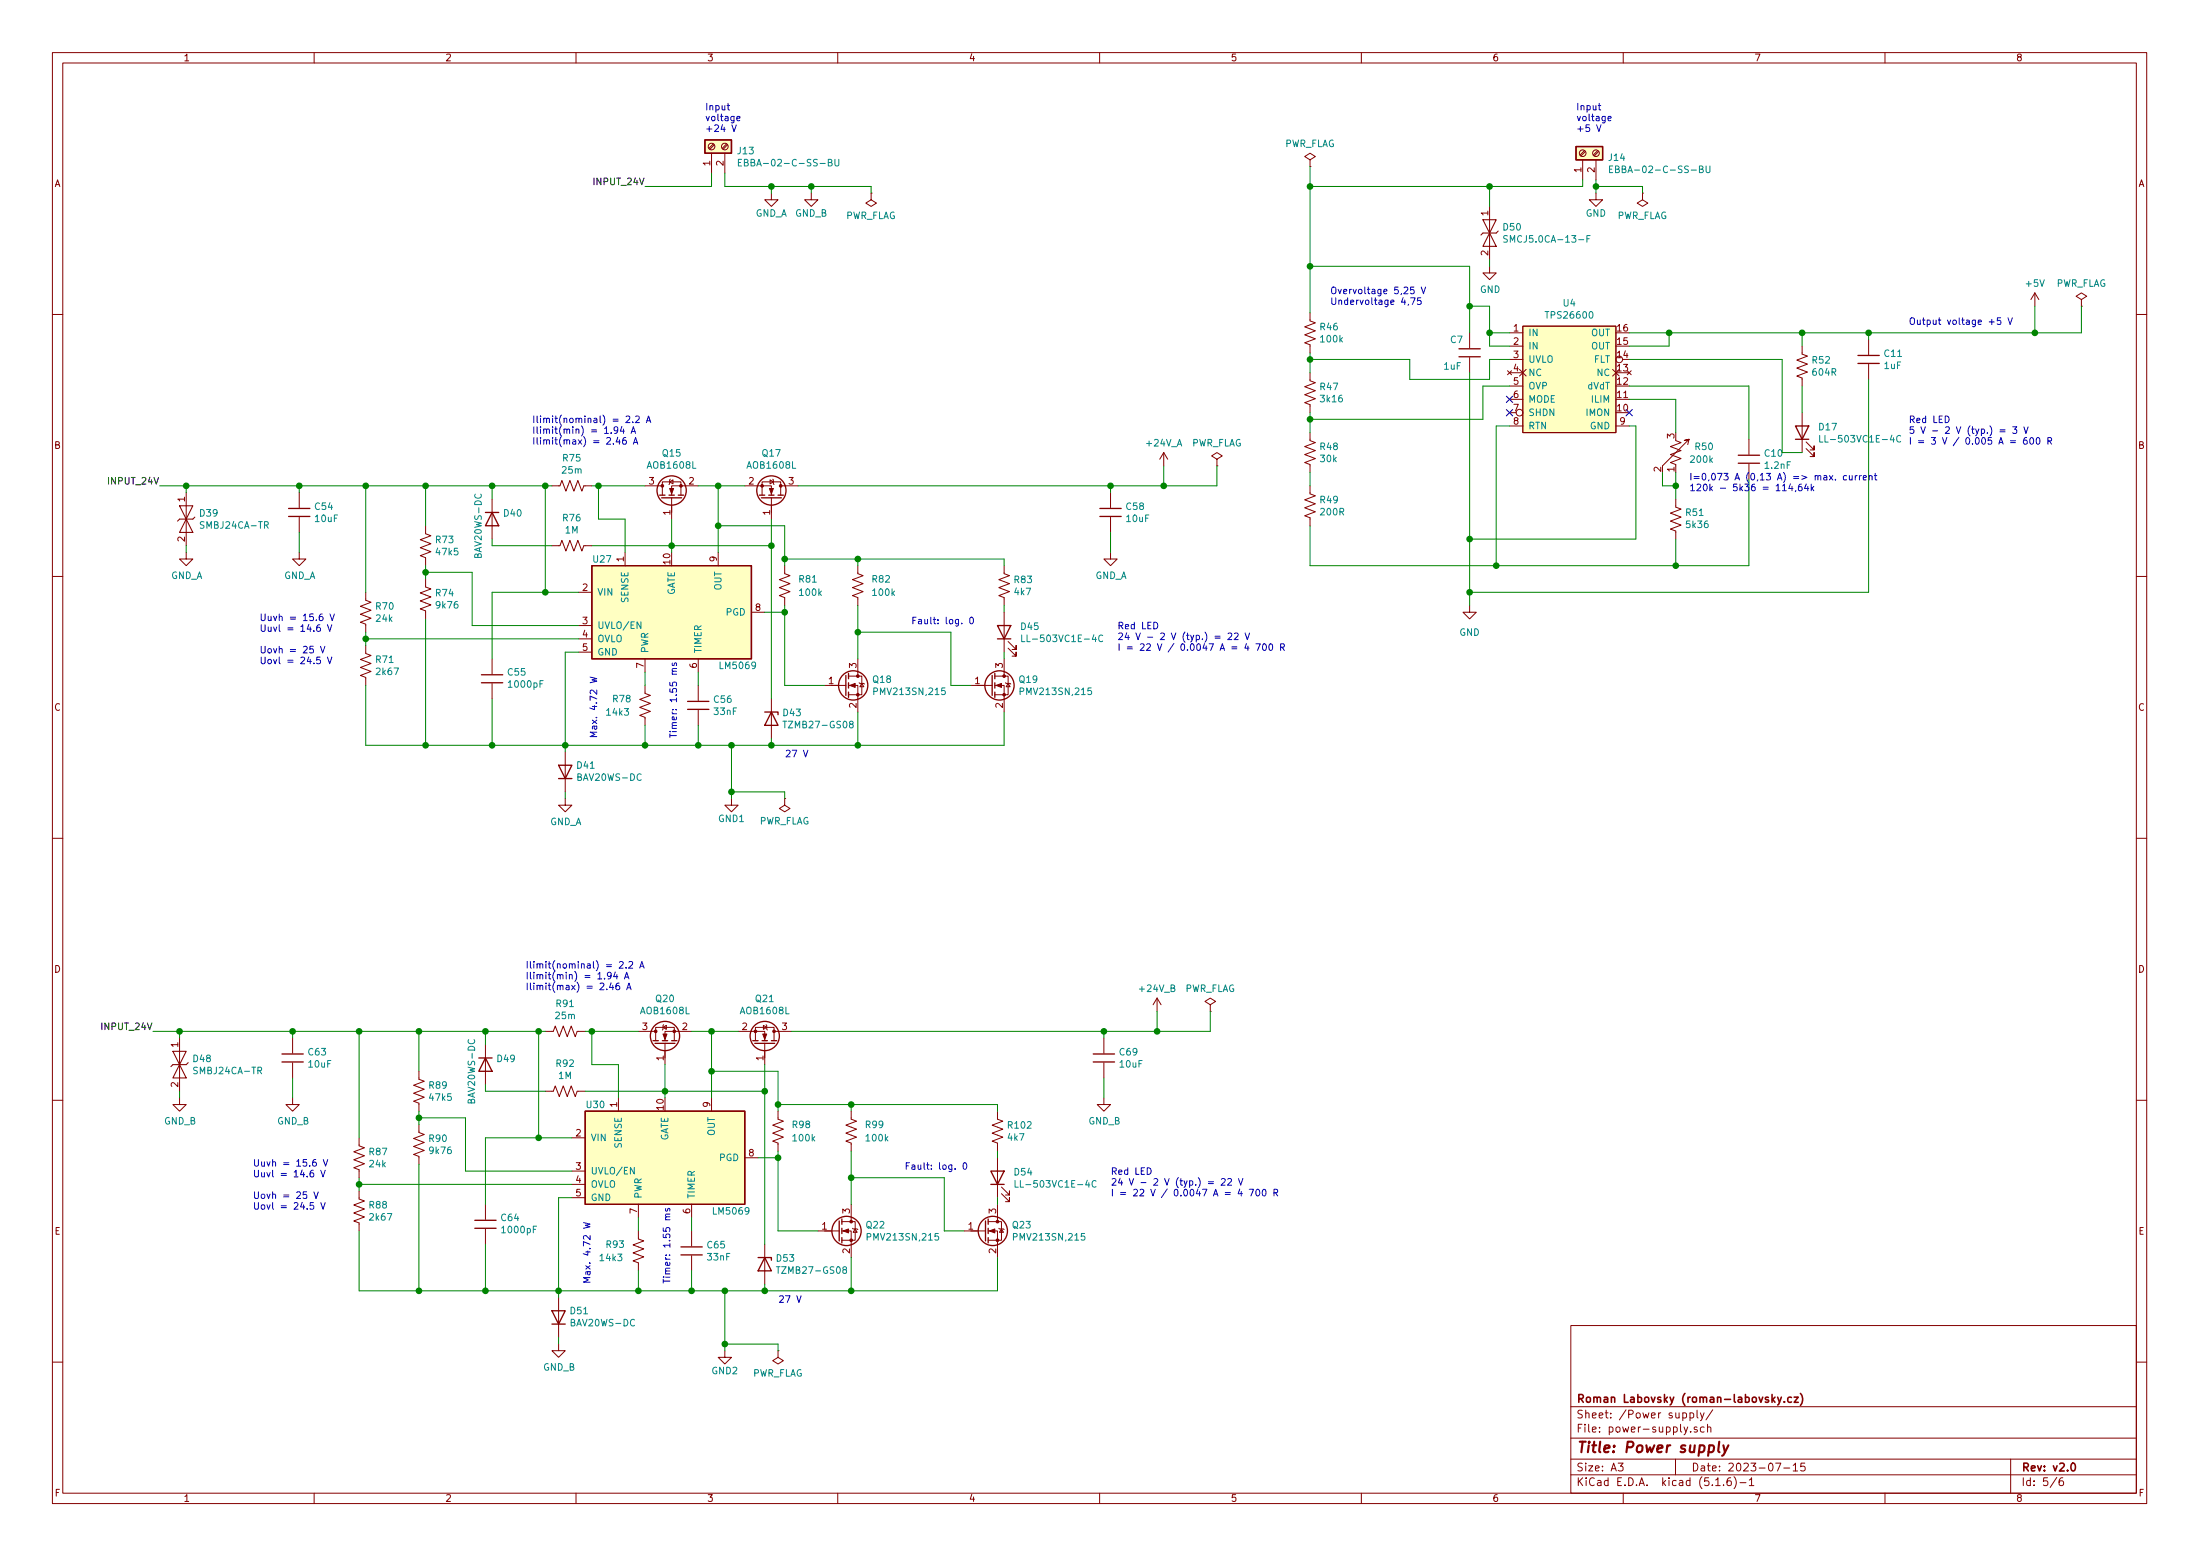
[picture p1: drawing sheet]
<svg xmlns="http://www.w3.org/2000/svg" width="420mm" height="297mm" viewBox="0 0 420 297" stroke-linecap="round" stroke-linejoin="round" font-family="sans-serif">
<g fill="none" stroke="#840000" stroke-width=".19">
<path d="M10 10h400v277h-400zM12 12h396v273.1h-396zM60 10v2M110 10v2M160 10v2M210 10v2M260 10v2M310 10v2M360 10v2M135.9 29.2v3.9M136.2 27.5l-.8 .8M136.4 27.6l-.8 .9"/>
<path d="M138.4 29.2v3.9M138.8 27.5l-.9 .8M138.9 27.6l-.8 .9M147.3 36.9v1.2h1.3l-1.3 1.3-1.3-1.3h1.3M154.9 36.9v1.2h1.3l-1.3 1.3-1.2-1.3h1.2M166.4 36.9v1.2l1 .7-1 .6-1-.6 1-.7M166.4 36.9h.1M250.2 30.5l1-.6-1-.7-1 .7 1 .6v1.3M250.2 31.8h.1M284.5 39.4v10.2M302.3 30.5v3.8M302.6 28.7l-.8 .9"/>
<path d="M302.8 28.9l-.9 .9M304.8 36.9v1.2h1.3l-1.3 1.3-1.3-1.3h1.3M304.8 30.5v3.8M305.1 28.7l-.8 .9M305.3 28.9l-.8 .9M313.7 36.9v1.2l1 .7-1 .6-1-.6 1-.7M313.7 36.9h.1M250.2 59.7v1.6l1 .3-2 .8 2 .8-2 .7 2 .8-2 .7 1 .4v1.5M284.5 50.8v1.3h1.2l-1.2 1.3-1.3-1.3h1.3M388.6 55.9l-.7 1.3M388.6 55.9v2.6M388.6 55.9l.8 1.3"/>
<path d="M397.5 57.2l1-.6-1-.7-1 .7 1 .6v1.3M397.5 58.5h.1M10 60h2M250.2 71.2v1.5l1 .4-2 .7 2 .8-2 .7 2 .8-2 .8 1 .4v1.5M280.7 63.5v2.9M280.7 68.3v2.9M287.9 70.8l.8 .7M288.3 63.5h2.5M288.3 66.1h2.5M288.3 68.6h2.5M288.3 71.2h2.5M288.3 73.7h2.5"/>
<path d="M288.3 76.2h2.5M288.3 78.8h1.3M288.7 70.8l-.8 .7M290.2 70.5l1.3 1.3M290.8 62.3h17.8v20.3h-17.8zM291.5 70.5l-1.3 1.3M308 70.5l1.2 1.3M309.2 70.5l-1.2 1.3M310.8 70.8l.7 .7M311.5 70.8l-.7 .7M344.2 66.1v1.5l1 .4-2 .7 2 .8-2 .8 2 .7-2 .8 1 .4v1.5M344.2 78.8v7.6"/>
<path d="M356.9 64.8v2.9M356.9 69.5v2.9M408 60h2M35.6 94v10.2M57.1 94v2.9M57.1 98.7v2.9M94 95.3v7.6M105.4 92.7h1.5l.4-1 .8 2.1 .7-2.1 .8 2.1 .8-2.1 .7 2.1 .4-1.1h1.5M123.2 92.7h3.3M126.5 94.5v-2.5h3.5v2.5M127.9 92l.6-.4v.8zM128 91.5l-.2 1"/>
<path d="M128.3 95v4.1M133.3 92.7h-5v1.8M142.2 92.7h5.1v1.8M145.5 94.5v-2.5h3.6v2.5M147.1 91.6l.6 .4-.6 .4zM147.3 95v4.1M147.6 91.5l.2 1M149.1 92.7h3.3M212.1 94v2.9M212.1 98.7v2.9M222.2 86.4l-.7 1.3M222.2 86.4v2.5"/>
<path d="M222.2 86.4l.8 1.3M232.4 87.7l1-.7-1-.6-1 .6 1 .7v1.2M232.4 88.9h.1M250.2 82.6v1.5l1 .4-2 .8 2 .7-2 .8 2 .7-2 .8 1 .4v1.5M250.2 92.7v1.6l1 .4-2 .7 2 .8-2 .7 2 .8-2 .8 1 .3v1.6M288.3 81.3h2.5M308.6 81.3h2.5M320 84.1l1.1 .4-2.1 .8 2.1 .7-2.1 .8 2.1 .7-2.1 .8 1 .4v.2M320 95.3v1.5l1.1 .4-2.1 .8 2.1 .7-2.1 .8 2.1 .7-2.1 .8 1 .4v1.5M322.3 84.9l.3-1-1 .2 1-.2-5.1 5M334 83.9v2.9M334 88.6v2.9"/>
<path d="M344.9 85.6l1.6 1.6v-.8v.8h-.8M344.9 84.4l1.6 1.5v-.8v.8h-.8M10 110h2M35.6 105.4v1.3h1.2l-1.2 1.3-1.3-1.3h1.3M57.1 105.4v1.3h1.3l-1.3 1.3-1.2-1.3h1.2M69.8 113.1v1.5l1.1 .4-2.1 .7 2.1 .8-2.1 .8 2.1 .7-2.1 .8 1 .4v1.5M81.3 100.4v1.5l1 .4-2 .7 2 .8-2 .8 2 .7-2 .8 1 .4v1.5M81.3 110.5v1.6l1 .3-2 .8 2 .8-2 .7 2 .8-2 .7 1 .4v1.5M105.4 104.2h1.5l.4-1 .8 2 .7-2 .8 2 .8-2 .7 2 .4-1h1.5M110.5 113.1h2.5M110.5 119.4h2.5M119.4 105.4v2.6"/>
<path d="M137.2 105.4v2.6M143.5 116.9h2.5M149.9 108v1.5l1 .4-2.1 .8 2.1 .7-2.1 .8 2.1 .7-2.1 .8 1.1 .4v1.5M163.8 108v1.5l1 .4-2 .8 2 .7-2 .8 2 .7-2 .8 1 .4v1.5M191.8 108v1.5l1 .4-2 .8 2 .7-2 .8 2 .7-2 .8 1 .4v1.5M191.8 116.9v7.6M212.1 105.4v1.3h1.3l-1.3 1.3-1.3-1.3h1.3M280.7 115.6v1.3h1.2l-1.2 1.2-1.3-1.2h1.3M408 110h2M69.8 123.2v1.6l1.1 .3-2.1 .8 2.1 .8-2.1 .7 2.1 .8-2.1 .7 1 .4v1.5M94 125.8v2.9M94 130.5v2.9"/>
<path d="M110.5 122h2.5M110.5 124.5h2.5M123.2 130.8v1.6l1 .4-2 .7 2 .8-2 .7 2 .8-2 .8 1 .3v1.6M123.2 125.8v2.5M133.3 125.8v2.5M133.3 130.8v2.9M133.3 135.6v2.9M147.3 133.4v7.6M157.5 130.8h4M162.1 130.8h1.7v5.1M162.1 129.1h2.5v3.5h-2.5M163.8 125.8v3.3"/>
<path d="M164.1 130.3l1 .3M164.6 130.5l.4 .6h-.8zM185.4 130.8h4.1M190 130.8h1.8v5.1M190 129.1h2.5v3.5h-2.5M191.8 125.8v3.3M192 130.3l1 .3M192.5 130.5l.4 .6h-.7zM192.5 123.7l1.6 1.6v-.8v.8h-.8M192.5 122.5l1.6 1.5v-.8v.8h-.8M107.9 152.4v1.3h1.3l-1.3 1.3-1.2-1.3h1.2M107.9 143.5v7.7"/>
<path d="M139.7 152.4v1.3h1.3l-1.3 1.3-1.3-1.3h1.3M149.9 152.4v1.3l1 .6-1 .7-1.1-.7 1.1-.6M149.9 152.4h.1M10 160h2M408 160h2M34.3 198.2v10.1M55.9 198.2v2.9M92.7 199.4v7.6M104.1 196.9h1.6l.3-1 .8 2 .8-2 .7 2 .8-2 .8 2 .3-1h1.6M121.9 196.9h3.3M125.2 198.7v-2.6h3.6v2.6M126.6 196.1l.7-.4v.8z"/>
<path d="M126.7 195.6l-.2 1M127 199.2v4M132.1 196.9h-5.1v1.8M141 196.9h5v1.8M144.3 198.7v-2.6h3.5v2.6M145.8 195.7l.6 .4-.6 .4zM146 199.2v4M146.3 195.6l.3 1M147.8 196.9h3.3M210.8 198.2v2.9M221 190.5l-.8 1.3M221 190.5v2.6"/>
<path d="M221 190.5l.7 1.3M231.1 191.8l1.1-.6-1.1-.7-1 .7 1 .6v1.3M231.1 193.1h.1M10 210h2M34.3 209.6v1.3h1.3l-1.3 1.2-1.3-1.2h1.3M55.9 209.6v1.3h1.2l-1.2 1.2-1.3-1.2h1.3M55.9 202.9v2.9M68.6 217.2v1.5l1 .4-2 .8 2 .7-2 .8 2 .8-2 .7 1 .4v1.5M80 214.7v1.5l1 .4-2 .7 2 .8-2 .8 2 .7-2 .8 1 .4v1.5M80 204.5v1.5l1 .4-2 .8 2 .7-2 .8 2 .8-2 .7 1 .4v1.5M104.1 208.3h1.6l.3-1 .8 2 .8-2 .7 2 .8-2 .8 2 .3-1h1.6M109.2 217.2h2.6"/>
<path d="M118.1 209.6v2.5M135.9 209.6v2.5M148.6 212.1v1.6l1 .3-2 .8 2 .8-2 .7 2 .8-2 .7 1 .4v1.5M162.6 212.1v1.6l1 .3-2.1 .8 2.1 .8-2.1 .7 2.1 .8-2.1 .7 1.1 .4v1.5M190.5 212.1v1.6l1 .3-2 .8 2 .8-2 .7 2 .8-2 .7 1 .4v1.5M210.8 209.6v1.3h1.3l-1.3 1.2-1.3-1.2h1.3M210.8 202.9v2.9M408 210h2M68.6 227.4v1.5l1 .4-2 .7 2 .8-2 .8 2 .7-2 .8 1 .4v1.5M92.7 229.9v2.9M92.7 234.6v2.9M109.2 223.6h2.6"/>
<path d="M109.2 226.1h2.6M109.2 228.6h2.6M121.9 235v1.5l1 .4-2 .8 2 .7-2 .8 2 .7-2 .8 1 .4v1.5M121.9 229.9v2.5M132.1 229.9v2.5M132.1 235v2.9M132.1 239.7v2.9M142.2 221h2.6M146 237.5v7.6M156.2 235h4.1M160.8 235h1.8v5.1M160.8 233.2h2.5v3.6h-2.5"/>
<path d="M162.6 229.9v3.3M162.8 234.5l1 .2M163.3 234.6l.4 .6h-.8zM184.1 235h4.1M188.7 235h1.8v5.1M188.7 233.2h2.6v3.6h-2.6M190.5 221v7.6M190.5 229.9v3.3M190.8 234.5l1 .2M191.3 234.6l.3 .6h-.7zM191.3 227.9l1.5 1.5v-.8v.8h-.8M191.3 226.6l1.5 1.5v-.7v.7h-.8"/>
<path d="M106.7 256.6v1.2h1.2l-1.2 1.3-1.3-1.3h1.3M106.7 247.7v7.6M138.4 257.8v1.3h1.3l-1.3 1.3-1.2-1.3h1.2M148.6 257.8v1.3l1 .7-1 .6-1-.6 1-.7M148.6 257.8h.1M300 253h108v32.1h-108zM10 260h2M300 278.5h108M300 274.5h108M300 268.5h108M309 279.3h1l-.5 .6 .4 .1v.7l-.2 .1-.7-.1M320 278.5v3"/>
<path d="M321.4 269.8l.4-.1 .3 .3-.1 .6-.2 .1-.4-.1M322.8 269.8l.4-.1 .3 .3-.1 .6-.2 .1-.4-.1M322.8 269.7v1.5M322.9 273.3v.1M324.1 272.5l-.4-.1-.2 .2 .1 .2 .5 .2v.3h-.6M324.1 269.2v1.3l.2 .2M324.7 269.7l.4 1M325.5 272.5l-.5-.1-.3 .3 .1 .6 .2 .1 .5-.1M325.5 269.7l-.5 1.4-.3 .1M326.1 272.5l.2-.1 .4 .1v.9M326.1 271.9v1.5M327.1 269.1l-1.3 2"/>
<path d="M339.1 279.3h1l-.6 1.5M342.5 279.7l.4-.4v1.5M344.7 279.3h-.7l-.1 .7 .2-.1h.5l.2 .3-.1 .5-.3 .1-.5-.1M384 278.5v6.6M408 260h2M60 285.1v1.9M110 285.1v1.9M160 285.1v1.9M210 285.1v1.9M260 285.1v1.9M300 281.5h108M310 285.1v1.9"/>
<path d="M327.7 283.6h.8M329.2 283.5v.1M330.5 282.1a.59 .59 0 0 0-.7 .6l.1 .8 .5 .1 .2-.1 .1-.5-.2-.3h-.4l-.3 .3M331.2 281.9a1.71 1.71 0 0 1 0 2.3M332.3 283h1.2M334.1 282.5l.4-.4v1.5M334.1 283.6h.8M340.7 280.2h1.1M342.5 280.8h.8M360 285.1v1.9M392.8 282l-1.3 2M394 282.1l-.5 .1a.96 .96 0 0 0 0 1.4l.5-.1 .1-.5-.3-.3h-.4l-.2 .3"/>
<circle cx="135.9" cy="28" r=".63"/>
<circle cx="138.4" cy="28" r=".63"/>
<circle cx="302.3" cy="29.2" r=".63"/>
<circle cx="304.8" cy="29.2" r=".63"/>
<circle cx="290.2" cy="78.8" r=".63"/>
<circle cx="309.2" cy="68.6" r=".63"/>
</g>
<path d="M339.5 266.7l.4 1M340.2 266.7l-.5 1.4-.2 .1M340.8 267.6v.1M342.1 266.8l-.4-.1-.3 .3 .2 .6h.5M342.6 266.7h.8l-.8 1h.8M343.8 266a1.71 1.71 0 0 1 0 2.3M395.7 279.5l.2-.2a.81 .81 0 0 1 .6 .6 .81 .81 0 0 1-.3 .8l-.2 .1a.79 .79 0 0 1-.3-1.3z" fill="none" stroke="#840000" stroke-width=".3"/>
<path d="M328.3 275.2l-.2 1.7 .3 .3M329.1 275.9l.3 1.3M330.1 275.9l-.9 1.8-.3 .2" fill="none" stroke="#840000" stroke-width=".41"/>
<g fill="none" stroke="#840000" stroke-width=".25">
<path d="M134.6 26.7h5.1v2.5h-5.1zM301 28h5.1v2.5h-5.1zM278.6 66.6h4.1M278.6 68.1h4.1M354.8 67.9h4.1M354.8 69.4h4.1M55.1 97.1h4.1M55.1 98.6h4.1M92.7 97.8h2.5M94 97.8l1.2 2.6h-2.5zM126 94.5h1M126.4 95h3.8"/>
<path d="M127.8 94.5h1M129.5 94.5h1.1M145 94.5h1M145.4 95h3.8M146.8 94.5h1M148.6 94.5h1M210.1 97.1h4M210.1 98.6h4M332 86.9h4M332 88.4h4M342.9 81.3h2.5l-1.2 2.6zM342.9 83.9h2.5"/>
<path d="M113 108h30.5v17.8h-30.5zM190.5 119.4h2.5l-1.2 2.6zM91.9 130.3h4.1M91.9 128.8h4.1M131.3 133.9h4.1M131.3 135.4h4.1M146 135.9h2.6v.5M147.3 135.9l1.3 2.6h-2.6zM161.5 128.9v3.9M162.1 128.6v1M162.1 130.3v1.1M162.1 132.1v1"/>
<path d="M189.5 128.9v3.9M190 128.6v1M190 130.3v1.1M190 132.1v1M190.5 122h2.5M106.7 146.1h2.5l-1.3 2.5zM106.7 148.6h2.5M124.7 198.7h1M125.1 199.2h3.8M126.5 198.7h1M128.3 198.7h1M143.8 198.7h1"/>
<path d="M144.1 199.2h3.9M145.5 198.7h1.1M147.3 198.7h1M53.8 201.2h4.1M53.8 202.7h4.1M91.4 202h2.6M92.7 202l1.3 2.5h-2.6zM111.8 212.1h30.4v17.8h-30.4zM208.8 201.2h4.1M208.8 202.7h4.1M90.7 234.5h4M90.7 233h4"/>
<path d="M130 238h4.1M130 239.6h4.1M160.3 233.1v3.8M160.8 232.7v1M160.8 234.5v1M160.8 236.3v1M188.2 233.1v3.8M188.7 232.7v1M188.7 234.5v1M188.7 236.3v1M189.2 223.6h2.6l-1.3 2.5zM189.2 226.1h2.6"/>
<path d="M105.4 250.2h2.5l-1.2 2.6zM105.4 252.8h2.5M144.8 240.1h2.5v.5M146 240.1l1.3 2.5h-2.5z"/>
<circle cx="128.3" cy="93.6" r="2.79"/>
<circle cx="147.3" cy="93.6" r="2.79"/>
<circle cx="162.9" cy="130.8" r="2.79"/>
<circle cx="190.9" cy="130.8" r="2.79"/>
<circle cx="127" cy="197.8" r="2.79"/>
<circle cx="146" cy="197.8" r="2.79"/>
<circle cx="161.7" cy="235" r="2.79"/>
<circle cx="189.6" cy="235" r="2.79"/>
</g>
<g fill="#840000" stroke="#840000" stroke-width=".19">
<path d="M146.9 93.3h.8l-.4 1z"/>
<path d="M127.9 93.3h.8l-.4 1z"/>
<path d="M190.2 130.8l1.1-.3v.7z"/>
<path d="M162.3 130.8l1-.3v.7z"/>
<path d="M189 235l1-.4v.8z"/>
<path d="M161 235l1.1-.4v.8z"/>
<path d="M126.6 197.4h.8l-.4 1z"/>
<path d="M145.7 197.4h.7l-.4 1z"/>
<circle cx="145.5" cy="92.7" r=".25"/>
<circle cx="149.1" cy="92.7" r=".25"/>
<circle cx="130" cy="92.7" r=".25"/>
<circle cx="126.5" cy="92.7" r=".25"/>
<circle cx="191.8" cy="132.6" r=".25"/>
<circle cx="191.8" cy="129.1" r=".25"/>
<circle cx="163.8" cy="132.6" r=".25"/>
<circle cx="163.8" cy="129.1" r=".25"/>
<circle cx="190.5" cy="236.8" r=".25"/>
<circle cx="190.5" cy="233.2" r=".25"/>
<circle cx="162.6" cy="236.8" r=".25"/>
<circle cx="162.6" cy="233.2" r=".25"/>
<circle cx="128.8" cy="196.9" r=".25"/>
<circle cx="125.2" cy="196.9" r=".25"/>
<circle cx="144.3" cy="196.9" r=".25"/>
<circle cx="147.8" cy="196.9" r=".25"/>
</g>
<g fill="#ffffc2" stroke="#ffffc2" stroke-width=".19">
<path d="M301 28h5.1v2.5h-5.1z"/>
<path d="M113 108h30.5v17.8h-30.5z"/>
<path d="M111.8 212.1h30.4v17.8h-30.4z"/>
<path d="M290.8 62.3h17.8v20.3h-17.8z"/>
<path d="M134.6 26.7h5.1v2.5h-5.1z"/>
</g>
<g fill="none" stroke="#008484" stroke-width=".19">
<path d="M141 31h.5M141.6 30.4h-.6v1.3h.6M142.2 31h.5l.1-.2v-.3l-.6-.1v1.3h.4l.2-.1 .1-.3-.3-.3M158.2 31h.5l.2-.2-.1-.3-.6-.1v1.3h.5l.2-.1v-.3l-.3-.3M159.5 30.4v1.1l.2 .2 .4-.1 .1-.1v-1.1M307.4 32.3h.4M308 31.7h-.6v1.3h.6M308.5 32.3l.6-.1 .1-.2-.1-.2-.6-.1v1.3h.5l.2-.2 .1-.3-.3-.2M324.6 32.3l.5-.1 .1-.2v-.2l-.6-.1v1.3h.4l.2-.2 .1-.3-.3-.2M325.8 31.7v1l.3 .3 .3-.1 .2-.2v-1M287.9 45h-.5l-.2 .1 .1 .4 .5 .2 .1 .3-.2 .2h-.5M303.1 45.6h.4"/>
<path d="M303.7 45h-.6v1.2M347.5 83.1v1.3h.6M363 83.2a.5 .5 0 0 0-.6 .1 .5 .5 0 0 0-.2 .6l.3 .4h.5M50.5 100.2h.6l.1-.5-.7-.1v1.2M50.8 100.2l.4 .6M122.4 118.7v1.3l-.7-1.3v1.3M149.5 137.7h.7M162.5 138.2l-.2-.1v-.3l.2-.1 .3 .1 .1 .3-.5 .2-.2 .2v.2l.3 .2h.3l.1-.2v-.4l-.2-.1M166.9 132l.6-.1v-.4l-.6-.2v1.3M194.8 132l.7-.1v-.4l-.7-.2v1.3M195.1 121.2v1.3h.6M210.6 121.3a.5 .5 0 0 0-.6 .1 .5 .5 0 0 0-.2 .6l.3 .4h.5"/>
<path d="M49.3 204.4l.6-.1v-.5l-.6-.1v1.3M49.6 204.4l.4 .6M121.1 222.8v1.3l-.7-1.3v1.3M165.6 236.1l.7-.1v-.4l-.7-.1v1.2M193.5 236.1l.7-.1v-.4l-.7-.1v1.2M193.9 225.4v1.2h.6M209.3 225.5a.5 .5 0 0 0-.6 0 .5 .5 0 0 0-.1 .6l.2 .5 .5-.1M148.3 241.8h.7M161.2 242.4l-.2-.1v-.4l.2-.1 .4 .1v.4l-.5 .1-.1 .2v.3l.2 .2 .4-.1 .1-.1-.1-.4-.2-.1"/>
</g>
<path d="M283.2 41.9h2.5l-1.2 2.6zM284.5 44.5l1.2 2.5h-2.5zM286.1 44.1l-.4 .4h-2.5l-.4 .4M34.3 96.6h2.5l-1.2 2.5zM35.6 99.1l1.2 2.5h-2.5zM37.2 98.7l-.4 .4h-2.5l-.4 .4M33 200.7h2.6l-1.3 2.5zM34.3 203.2l1.3 2.6h-2.6zM35.9 202.9l-.3 .3h-2.6l-.4 .4" fill="none" stroke="#840000" stroke-width=".2"/>
<g fill="none" stroke="#008400" stroke-width=".19">
<path d="M135.9 33.1v2.5h-12.7M138.4 33.1v2.5h28v1.3M147.3 35.6v1.3M154.9 35.6v1.3M250.2 31.8v27.9M284.5 35.6v3.8M302.3 34.3v1.3h-52.1M304.8 35.6h8.9v1.3M304.8 34.3v2.6M250.2 50.8h30.5v12.7M280.7 58.5h3.8v7.6h3.8M284.5 49.6v1.2"/>
<path d="M388.6 58.5v5M397.5 58.5v5h-86.4M250.2 67.3v3.9M250.2 78.8v3.8M250.2 68.6h19v3.8h15.3v-3.8h3.8M280.7 71.2v44.4M284.5 63.5h3.8M288.3 73.7h-5.1v6.3h-33M311.1 68.6h29.3v17.8h3.8M311.1 76.2h8.9v6.4M311.1 73.7h22.9v10.2M318.8 63.5v2.6h-7.7"/>
<path d="M344.2 63.5v2.6M344.2 73.7v5.1M356.9 72.4v40.7h-76.2M356.9 63.5v1.3M30.5 92.7h74.9M35.6 92.7v1.3M57.1 92.7v1.3M69.8 92.7v20.4M81.3 92.7v7.7M94 92.7v2.6M104.1 92.7v20.4M113 92.7h10.2"/>
<path d="M114.3 92.7v6.4h5.1v6.3M128.3 99.1v6.3M133.3 92.7h8.9M137.2 92.7v12.7M147.3 99.1v34.3M212.1 92.7v1.3M222.2 88.9v3.8M232.4 88.9v3.8h-80M250.2 90.2v2.5M288.3 81.3h-2.6v26.7M311.1 81.3h1.3v21.6h-31.7M317.5 90.2v2.5h2.5"/>
<path d="M320 90.2v5.1M334 91.5v16.5h-83.8v-7.6M35.6 104.2v1.2M57.1 101.6v3.8M81.3 109.3h8.9v10.1h20.3M81.3 108v2.5M81.3 118.1v24.2M94 102.9v1.3h11.4M110.5 113.1h-16.5v12.7M113 104.2h34.3M137.2 100.4h12.7v7.6M146 116.9h3.9"/>
<path d="M149.9 115.6v15.2h7.6M149.9 106.7h41.9v1.3M163.8 106.7v1.3M163.8 115.6v10.2M191.8 115.6v1.3M212.1 101.6v3.8M320 102.9v5.1M69.8 130.8v11.5h122v-6.4M69.8 120.7v2.5M69.8 122h40.7M94 133.4v8.9M110.5 124.5h-2.6v19"/>
<path d="M123.2 128.3v2.5M123.2 138.5v3.8M133.3 128.3v2.5M133.3 138.5v3.8M163.8 135.9v6.4M163.8 120.7h17.8v10.1h3.8M191.8 124.5v1.3M107.9 151.2v1.2M139.7 142.3v10.1M139.7 151.2h10.2v1.2M147.3 141v1.3M29.2 196.9h74.9"/>
<path d="M34.3 196.9v1.3M55.9 196.9v1.3M68.6 196.9v20.3M80 196.9v7.6M92.7 196.9v2.5M102.9 196.9v20.3M111.8 196.9h10.1M113 196.9v6.3h5.1v6.4M132.1 196.9h8.9M135.9 196.9v12.7M210.8 196.9v1.3M221 193.1v3.8"/>
<path d="M231.1 193.1v3.8h-80M34.3 208.3v1.3M55.9 205.8v3.8M80 212.1v2.6M80 213.4h8.9v10.2h20.3M92.7 207v1.3h11.4M109.2 217.2h-16.5v12.7M111.8 208.3h34.2M127 203.2v6.4M135.9 204.5h12.7v7.6M146 203.2v34.3M148.6 219.7v15.3h7.6"/>
<path d="M148.6 210.9h41.9v1.2M162.6 210.9v1.2M162.6 219.7v10.2M190.5 219.7v1.3M210.8 205.8v3.8M68.6 224.8v2.6M68.6 235v11.4h121.9v-6.3M68.6 226.1h40.6M80 222.3v24.1M92.7 237.5v8.9M109.2 228.6h-2.5v19.1M121.9 232.4v2.6"/>
<path d="M132.1 232.4v2.6M144.8 221h3.8M162.6 224.8h17.7v10.2h3.8M190.5 228.6v1.3M106.7 255.3v1.3M121.9 242.6v3.8M132.1 242.6v3.8M138.4 256.6h10.2v1.2M138.4 246.4v11.4M146 245.1v1.3M162.6 240.1v6.3"/>
</g>
<g fill="none" stroke="#0000c2" stroke-width=".19">
<path d="M139 19.7v1.1l.3 .2M305.4 19.7v1.1l.3 .2M138.9 20.2h.4M139.8 23.8l.4 1.3 .4-1.3M140.7 22.6l.6-.1v-.2l-.4-.1-.2 .2 .1 .6h.5M304.9 23.8l.5 1.3 .4-1.3M305.2 20.2h.5M307.1 22.6l.6-.1-.1-.2-.3-.1-.2 .2 .1 .6h.4M269 58.1l-.1 .2M269.4 56.9h.9l-.6 1.2M270 54.8h-.6v.6l.1-.1 .5 .1v.5l-.2 .2-.4-.2M271.3 56.9h-.5l-.1 .6 .5-.2 .2 .3v.3l-.2 .2-.5-.1"/>
<path d="M271.4 54.8l.5 1.3 .4-1.3M119.6 79.5l.4-.1 .3 .4-.8 .9h.8M121.4 79.5l.5-.1 .2 .4-.8 .9h.8M371.5 79.4a.64 .64 0 0 1 .7 .6 .64 .64 0 0 1-.7 .7zM379.9 61.5h1M382.1 60.7h-.6l-.1 .6 .2-.2 .4 .1 .1 .6-.2 .1-.5-.1M383.5 60.7l.4 1.2 .4-1.2M118 82l-.2 .3-.4-.1-.1-.2v-.4l.5-.1 .2 .2-.1 .7-.1 .3h-.4M118 83.5l-.3 .9h.8M118.3 84v.8M118.8 81.4l-.3 .9h.8M119.1 81.9v.8"/>
<path d="M119.5 83.5l-.4 .2-.2 .4v.6l.3 .1 .3-.1 .1-.1-.1-.5-.3-.1-.3 .3M120.5 82.7l.5-1.2 .4 1.2M120.6 82.4h.7M120.8 80.6v.1M121 84.8l.4-1.3 .4 1.3M121.1 84.4h.6M123.4 80.7l.5-1.3 .4 1.3M123.5 80.3h.7M340.4 92.8l.4-.4v1.3M340.4 93.7h.7M341.9 92.4l-.3 .9h.8M342.2 92.8v.9"/>
<path d="M343 93.6l-.2 .3M344 92.4l-.3 .1a.87 .87 0 0 0 0 1.2l.4-.1v-.6l-.4-.1-.2 .3M345 92.4l-.3 .9h.7M345.3 92.8v.9M345.9 92.4v1.3M346 93.2l.4 .5M346.4 92.8l-.5 .5M350.5 91.5v.1M352.6 90.8h-.3l-.3 .2 .1 .6h.5M353.2 90.8v.8h.3l.2-.1M353.7 90.8v.8M354.3 90.8v.8"/>
<path d="M354.7 90.8l-.4 .2M355.1 90.8v.8M355.5 90.8l-.4 .2M355.9 91.2l.5-.1v-.3h-.4l-.1 .2v.6h.5M357 90.9l.2-.1h.3v.8M357 90.8v.8M358 90.8h.4M358.1 90.4v1.1l.3 .1M382 82.1h.9M382 82.4h.9M384 84.1h.9M384 84.5h.9"/>
<path d="M384.4 81.5h.8l-.4 .5 .3 .1v.6h-.5l-.2-.1M386.5 81.5l.4 1.2 .4-1.2M387 83.5h-.2a.79 .79 0 0 0-.1 1.3l.4-.1v-.6l-.4-.1-.3 .3M387.8 83.7l.2-.2a.67 .67 0 0 1 .4 .7 .67 .67 0 0 1-.4 .6l-.3-.5zM389 83.7l.2-.2a.69 .69 0 0 1 .4 .7 .69 .69 0 0 1-.4 .6l-.2-.1-.1-.4zM391.1 84.2l.6-.1 .1-.4-.7-.2v1.3M391.4 84.2l.4 .6M61.1 119.3l-.4 .1-.2 .4v.6l.2 .1h.4l.1-.2-.1-.5-.4-.1-.2 .3M61.6 117.2l-.5 .1-.1 .5 .1 .6h.5l.1-.2-.1-.4-.4-.1-.2 .2M62.5 119.3l.5 1.2 .4-1.2M63 117.2l.4 1.3 .5-1.3M185.3 117.9l.2-.1a.69 .69 0 0 1 .4 .7 .69 .69 0 0 1-.4 .6l-.2-.1-.1-.4z"/>
<path d="M220.4 118.8a.64 .64 0 0 1 .7 .6 .64 .64 0 0 1-.7 .7zM61.1 125.4h-.6v.6l.5-.1 .2 .3v.3l-.2 .2-.5-.1M61.2 123.4l.4 1.2 .5-1.2M62.5 125.4l.5 1.3 .4-1.3M112.7 129.2l1.3 .4-.9 .2 .9 .2-1.3 .3M128.4 126.6v.3l.1 .2 .2-.1 .2-.4h.3v.5M129.2 128.2h-.8l.1 .5M129.2 127.6l-.8 .1v.3l.1 .2M232.1 121.4h.9M232.1 121.8h.9M234.5 121l.5-.2 .3 .4-.8 .9h.8M235.7 121l.5-.2 .3 .4-.8 .9h.8"/>
<path d="M237.8 120.8l.4 1.3 .4-1.3M238 122.8l-.3 .9h.8M238.3 123.3v.9M239.9 122.9h.8l-.5 1.3M241.2 123l.2-.1a.67 .67 0 0 1 .5 .6 .67 .67 0 0 1-.5 .7l-.3-.5zM242.4 123l.2-.1a.69 .69 0 0 1 .5 .6 .69 .69 0 0 1-.5 .7l-.2-.2-.1-.3zM244.6 123.6l.6-.1v-.5l-.6-.1v1.3M244.9 123.6l.4 .6M153.4 143.2l.4 1.3 .5-1.3M116.7 186.2l-.2 .2-.4-.1-.1-.1 .1-.5 .4-.1 .2 .3v.7l-.2 .2-.4 .1M116.7 187.6l-.3 .9h.8M117 188.1v.8"/>
<path d="M117.5 185.6l-.3 .8h.8M117.8 186v.9M118.2 187.7l-.4 .1-.2 .4 .1 .6 .2 .1h.3l.2-.2-.2-.5-.3-.1-.3 .3M118.3 183.7l.5-.1 .2 .3-.8 .9h.8M119.3 186.9l.4-1.3 .4 1.3M119.4 186.5h.6M119.6 184.7v.1M119.7 188.9l.4-1.2 .4 1.2M119.8 188.6h.6M120.1 183.7l.5-.1 .2 .3-.8 .9h.8M122.2 184.8l.4-1.2 .4 1.2M122.3 184.5h.6"/>
<path d="M59.8 223.4l-.4 .1-.2 .5 .1 .5 .2 .2 .3-.1 .1-.2-.1-.4-.3-.1-.3 .2M59.9 229.6h-.6l-.1 .6 .5-.1 .2 .2v.3l-.2 .2-.5-.1M59.9 227.5l.5 1.3 .4-1.3M60.3 221.3l-.4 .2-.2 .4 .1 .7h.5l.1-.2-.1-.5-.4-.1-.2 .3M61.3 223.4l.4 1.3 .4-1.3M61.3 229.6l.4 1.2 .4-1.2M61.7 221.3l.5 1.3 .4-1.3M111.4 233.4l1.3 .3-.9 .2 .9 .3-1.3 .3M127.2 230.7l-.1 .3 .2 .2h.2l.1-.5h.3v.5M127.9 232.3l-.7 .1v.5M127.9 231.8h-.7l-.1 .3 .2 .2M184 222.1l.2-.1a.69 .69 0 0 1 .4 .6 .69 .69 0 0 1-.4 .6l-.2-.1-.1-.4z"/>
<path d="M219.1 222.9a.64 .64 0 0 1 .7 .7 .64 .64 0 0 1-.7 .6zM230.8 225.6h.9M230.8 225.9h.9M233.2 225.1l.6-.1 .2 .3-.8 .9h.8M234.5 225.1l.4-.1 .3 .3-.8 .9h.8M236.5 225l.5 1.2 .4-1.2M236.8 227l-.3 .9h.8M237.1 227.5v.8M238.6 227h.8l-.5 1.3M240 227.2l.2-.2a.67 .67 0 0 1 .4 .7 .67 .67 0 0 1-.4 .6l-.3-.5zM241.2 227.2l.2-.2a.69 .69 0 0 1 .4 .7 .69 .69 0 0 1-.4 .6l-.2-.1-.1-.4zM243.3 227.7l.6-.1 .1-.4-.7-.2v1.3"/>
<path d="M243.6 227.7l.4 .6M152.2 247.4l.4 1.2 .4-1.2"/>
</g>
<g fill="#008400" stroke="#008400" stroke-width=".25">
<circle cx="162.6" cy="246.4" r=".51"/>
<circle cx="250.2" cy="68.6" r=".51"/>
<circle cx="284.5" cy="35.6" r=".51"/>
<circle cx="250.2" cy="35.6" r=".51"/>
<circle cx="320" cy="108" r=".51"/>
<circle cx="128.3" cy="104.2" r=".51"/>
<circle cx="94" cy="92.7" r=".51"/>
<circle cx="318.8" cy="63.5" r=".51"/>
<circle cx="123.2" cy="142.3" r=".51"/>
<circle cx="280.7" cy="113.1" r=".51"/>
<circle cx="388.6" cy="63.5" r=".51"/>
<circle cx="356.9" cy="63.5" r=".51"/>
<circle cx="285.7" cy="108" r=".51"/>
<circle cx="114.3" cy="92.7" r=".51"/>
<circle cx="108" cy="142.3" r=".51"/>
<circle cx="280.7" cy="102.9" r=".51"/>
<circle cx="250.2" cy="50.8" r=".51"/>
<circle cx="104.1" cy="92.7" r=".51"/>
<circle cx="92.7" cy="246.4" r=".51"/>
<circle cx="81.3" cy="92.7" r=".51"/>
<circle cx="138.4" cy="246.4" r=".51"/>
<circle cx="69.9" cy="92.7" r=".51"/>
<circle cx="139.7" cy="142.3" r=".51"/>
<circle cx="147.3" cy="104.2" r=".51"/>
<circle cx="146.1" cy="208.3" r=".51"/>
<circle cx="104.1" cy="113.1" r=".51"/>
<circle cx="68.6" cy="196.9" r=".51"/>
<circle cx="80" cy="196.9" r=".51"/>
<circle cx="80" cy="246.4" r=".51"/>
<circle cx="68.6" cy="226.1" r=".51"/>
<circle cx="106.7" cy="246.4" r=".51"/>
<circle cx="80" cy="213.4" r=".51"/>
<circle cx="121.9" cy="246.4" r=".51"/>
<circle cx="320" cy="92.7" r=".51"/>
<circle cx="113" cy="196.9" r=".51"/>
<circle cx="210.8" cy="196.9" r=".51"/>
<circle cx="34.3" cy="196.9" r=".51"/>
<circle cx="102.9" cy="196.9" r=".51"/>
<circle cx="221" cy="196.9" r=".51"/>
<circle cx="92.7" cy="196.9" r=".51"/>
<circle cx="146.1" cy="246.4" r=".51"/>
<circle cx="127" cy="208.3" r=".51"/>
<circle cx="55.9" cy="196.9" r=".51"/>
<circle cx="132.1" cy="246.4" r=".51"/>
<circle cx="148.6" cy="210.9" r=".51"/>
<circle cx="162.6" cy="224.8" r=".51"/>
<circle cx="148.6" cy="221" r=".51"/>
<circle cx="162.6" cy="210.9" r=".51"/>
<circle cx="135.9" cy="196.9" r=".51"/>
<circle cx="344.2" cy="63.5" r=".51"/>
<circle cx="163.8" cy="142.3" r=".51"/>
<circle cx="163.8" cy="106.7" r=".51"/>
<circle cx="149.9" cy="116.9" r=".51"/>
<circle cx="284.5" cy="63.5" r=".51"/>
<circle cx="163.8" cy="120.7" r=".51"/>
<circle cx="280.7" cy="58.5" r=".51"/>
<circle cx="250.2" cy="80" r=".51"/>
<circle cx="57.2" cy="92.7" r=".51"/>
<circle cx="147.3" cy="142.3" r=".51"/>
<circle cx="222.3" cy="92.7" r=".51"/>
<circle cx="304.8" cy="35.6" r=".51"/>
<circle cx="35.6" cy="92.7" r=".51"/>
<circle cx="212.1" cy="92.7" r=".51"/>
<circle cx="135.9" cy="204.5" r=".51"/>
<circle cx="137.2" cy="92.7" r=".51"/>
<circle cx="137.2" cy="100.4" r=".51"/>
<circle cx="94" cy="142.3" r=".51"/>
<circle cx="138.4" cy="256.6" r=".51"/>
<circle cx="81.3" cy="109.3" r=".51"/>
<circle cx="139.7" cy="151.2" r=".51"/>
<circle cx="69.9" cy="122" r=".51"/>
<circle cx="102.9" cy="217.2" r=".51"/>
<circle cx="154.9" cy="35.6" r=".51"/>
<circle cx="81.3" cy="142.3" r=".51"/>
<circle cx="147.3" cy="35.6" r=".51"/>
<circle cx="149.9" cy="106.7" r=".51"/>
<circle cx="133.4" cy="142.3" r=".51"/>
</g>
<path d="M287.7 78.2l1.2 1.2M287.7 75.6l1.2 1.2M288.9 78.2l-1.2 1.2M288.9 75.6l-1.2 1.2M310.5 78.2l1.3 1.2M311.8 78.2l-1.3 1.2" fill="none" stroke="#000084" stroke-width=".19"/>
<text font-size="2.8" fill="#840000" x="301" y="277.3">Title: Power supply</text>
<g font-size="2.1" fill="#840000">
<text x="301" y="267.8">Roman Labovsky (roman-labovsky.cz)</text>
<text x="301" y="273.5">File: power-supply.sch</text>
<text x="301" y="270.8">Sheet: /Power supply/</text>
<text x="301" y="280.9">Size: A3</text>
<text x="323" y="280.9">Date: 2023-07-15</text>
<text x="386" y="280.9">Rev: v2.0</text>
<text x="301" y="283.7">KiCad E.D.A. kicad (5.1.6)-1</text>
<text x="386" y="283.7">Id: 5/6</text>
</g>
<g font-size="1.8" fill="#840000">
<text x="35" y="11.7">1</text>
<text x="85" y="11.7">2</text>
<text x="135" y="11.7">3</text>
<text x="185" y="11.7">4</text>
<text x="235" y="11.7">5</text>
<text x="285" y="11.7">6</text>
<text x="335" y="11.7">7</text>
<text x="385" y="11.7">8</text>
<text x="10.4" y="35.7">A</text>
<text x="135.6" y="31.6" transform="rotate(-90 135.6 31.6)">1</text>
<text x="138.2" y="31.6" transform="rotate(-90 138.2 31.6)">2</text>
<text x="302" y="32.9" transform="rotate(-90 302 32.9)">1</text>
<text x="304.5" y="32.9" transform="rotate(-90 304.5 32.9)">2</text>
<text x="408.4" y="35.7">A</text>
<text x="284.2" y="41.2" transform="rotate(-90 284.2 41.2)">1</text>
<text x="284.2" y="48.8" transform="rotate(-90 284.2 48.8)">2</text>
<text x="289.1" y="63.3">1</text>
<text x="289.1" y="65.8">2</text>
<text x="308.9" y="65.8">15</text>
<text x="308.9" y="63.3">16</text>
<text x="289.1" y="68.4">3</text>
<text x="289.1" y="70.9">4</text>
<text x="308.9" y="70.9">13</text>
<text x="308.9" y="68.4">14</text>
<text x="289.1" y="73.4">5</text>
<text x="289.1" y="76">6</text>
<text x="308.9" y="76">11</text>
<text x="308.9" y="73.4">12</text>
<text x="289.1" y="78.5">7</text>
<text x="289.1" y="81.1">8</text>
<text x="308.9" y="78.5">10</text>
<text x="309.4" y="81.1">9</text>
<text x="319.8" y="83.7" transform="rotate(-90 319.8 83.7)">3</text>
<text x="10.4" y="85.7">B</text>
<text x="408.4" y="85.7">B</text>
<text x="35.3" y="95.8" transform="rotate(-90 35.3 95.8)">1</text>
<text x="124" y="92.5">3</text>
<text x="131.6" y="92.5">2</text>
<text x="143" y="92.5">2</text>
<text x="150.6" y="92.5">3</text>
<text x="317.2" y="90.1" transform="rotate(-90 317.2 90.1)">2</text>
<text x="319.8" y="90.1" transform="rotate(-90 319.8 90.1)">1</text>
<text x="128" y="98.3" transform="rotate(-90 128 98.3)">1</text>
<text x="147.1" y="98.3" transform="rotate(-90 147.1 98.3)">1</text>
<text x="35.3" y="103.4" transform="rotate(-90 35.3 103.4)">2</text>
<text x="119.1" y="107.2" transform="rotate(-90 119.1 107.2)">1</text>
<text x="128" y="107.7" transform="rotate(-90 128 107.7)">10</text>
<text x="136.9" y="107.2" transform="rotate(-90 136.9 107.2)">9</text>
<text x="111.3" y="112.8">2</text>
<text x="111.3" y="119.2">3</text>
<text x="144.3" y="116.6">8</text>
<text x="111.3" y="121.7">4</text>
<text x="111.3" y="124.2">5</text>
<text x="122.9" y="127.5" transform="rotate(-90 122.9 127.5)">7</text>
<text x="133.1" y="127.5" transform="rotate(-90 133.1 127.5)">6</text>
<text x="158.3" y="130.6">1</text>
<text x="163.6" y="127.5" transform="rotate(-90 163.6 127.5)">3</text>
<text x="186.2" y="130.6">1</text>
<text x="191.5" y="127.5" transform="rotate(-90 191.5 127.5)">3</text>
<text x="10.4" y="135.7">C</text>
<text x="163.6" y="135.1" transform="rotate(-90 163.6 135.1)">2</text>
<text x="191.5" y="135.1" transform="rotate(-90 191.5 135.1)">2</text>
<text x="408.4" y="135.7">C</text>
<text x="10.4" y="185.7">D</text>
<text x="408.4" y="185.7">D</text>
<text x="122.7" y="196.6">3</text>
<text x="130.3" y="196.6">2</text>
<text x="141.8" y="196.6">2</text>
<text x="149.4" y="196.6">3</text>
<text x="34" y="199.9" transform="rotate(-90 34 199.9)">1</text>
<text x="126.7" y="202.4" transform="rotate(-90 126.7 202.4)">1</text>
<text x="145.8" y="202.4" transform="rotate(-90 145.8 202.4)">1</text>
<text x="34" y="207.5" transform="rotate(-90 34 207.5)">2</text>
<text x="117.9" y="211.3" transform="rotate(-90 117.9 211.3)">1</text>
<text x="126.7" y="211.8" transform="rotate(-90 126.7 211.8)">10</text>
<text x="135.6" y="211.3" transform="rotate(-90 135.6 211.3)">9</text>
<text x="110" y="217">2</text>
<text x="143" y="220.8">8</text>
<text x="110" y="223.3">3</text>
<text x="110" y="225.8">4</text>
<text x="110" y="228.4">5</text>
<text x="121.7" y="231.7" transform="rotate(-90 121.7 231.7)">7</text>
<text x="131.8" y="231.7" transform="rotate(-90 131.8 231.7)">6</text>
<text x="162.3" y="231.7" transform="rotate(-90 162.3 231.7)">3</text>
<text x="190.2" y="231.7" transform="rotate(-90 190.2 231.7)">3</text>
<text x="10.4" y="235.7">E</text>
<text x="157" y="234.7">1</text>
<text x="162.3" y="239.3" transform="rotate(-90 162.3 239.3)">2</text>
<text x="184.9" y="234.7">1</text>
<text x="190.2" y="239.3" transform="rotate(-90 190.2 239.3)">2</text>
<text x="408.4" y="235.7">E</text>
<text x="10.5" y="285.7">F</text>
<text x="35" y="286.7">1</text>
<text x="85" y="286.7">2</text>
<text x="135" y="286.7">3</text>
<text x="185" y="286.7">4</text>
<text x="235" y="286.7">5</text>
<text x="285" y="286.7">6</text>
<text x="335" y="286.7">7</text>
<text x="385" y="286.7">8</text>
<text x="408.5" y="285.7">F</text>
</g>
<g font-size="1.8" fill="#0000c2">
<text x="134.6" y="21.1">Input</text>
<text x="134.6" y="23.1">voltage</text>
<text x="301" y="21.1">Input</text>
<text x="301" y="23.1">voltage</text>
<text x="134.6" y="25.2">+24 V</text>
<text x="301" y="25.2">+5 V</text>
<text x="254" y="56.1">Overvoltage 5,25 V</text>
<text x="254" y="58.2">Undervoltage 4,75</text>
<text x="364.5" y="62">Output voltage +5 V</text>
<text x="101.6" y="80.8">Ilimit(nominal) = 2.2 A</text>
<text x="101.6" y="82.8">Ilimit(min) = 1.94 A</text>
<text x="364.5" y="80.8">Red LED</text>
<text x="364.5" y="82.8">5 V - 2 V (typ.) = 3 V</text>
<text x="101.6" y="84.9">Ilimit(max) = 2.46 A</text>
<text x="364.5" y="84.9">I = 3 V / 0.005 A = 600 R</text>
<text x="322.6" y="91.7">I=0,073 A (0,13 A) =&gt; max. current</text>
<text x="322.6" y="93.8">120k - 5k36 = 114,64k</text>
<text x="49.5" y="118.6">Uuvh = 15.6 V</text>
<text x="174" y="119.2">Fault: log. 0</text>
<text x="49.5" y="120.6">Uuvl = 14.6 V</text>
<text x="49.5" y="124.7">Uovh = 25 V</text>
<text x="213.4" y="120.1">Red LED</text>
<text x="213.4" y="122.2">24 V - 2 V (typ.) = 22 V</text>
<text x="213.4" y="124.2">I = 22 V / 0.0047 A = 4 700 R</text>
<text x="49.5" y="126.8">Uovl = 24.5 V</text>
<text x="114" y="141" transform="rotate(-90 114 141)">Max. 4.72 W</text>
<text x="129.3" y="141" transform="rotate(-90 129.3 141)">Timer: 1.55 ms</text>
<text x="149.9" y="144.6">27 V</text>
<text x="100.3" y="184.9">Ilimit(nominal) = 2.2 A</text>
<text x="100.3" y="187">Ilimit(min) = 1.94 A</text>
<text x="100.3" y="189">Ilimit(max) = 2.46 A</text>
<text x="48.3" y="222.7">Uuvh = 15.6 V</text>
<text x="48.3" y="224.8">Uuvl = 14.6 V</text>
<text x="172.7" y="223.3">Fault: log. 0</text>
<text x="212.1" y="224.3">Red LED</text>
<text x="212.1" y="226.3">24 V - 2 V (typ.) = 22 V</text>
<text x="48.3" y="228.9">Uovh = 25 V</text>
<text x="48.3" y="230.9">Uovl = 24.5 V</text>
<text x="212.1" y="228.4">I = 22 V / 0.0047 A = 4 700 R</text>
<text x="112.8" y="245.1" transform="rotate(-90 112.8 245.1)">Max. 4.72 W</text>
<text x="128" y="245.1" transform="rotate(-90 128 245.1)">Timer: 1.55 ms</text>
<text x="148.6" y="248.7">27 V</text>
</g>
<g font-size="1.8" fill="#008484">
<text x="140.9" y="29.4">J13</text>
<text x="245.2" y="28.1">PWR_FLAG</text>
<text x="142.9" y="31.8">EBBA-02-C-SS-BU</text>
<text x="307.3" y="30.7">J14</text>
<text x="309.2" y="33">EBBA-02-C-SS-BU</text>
<text x="144.2" y="41.4">GND_A</text>
<text x="151.8" y="41.4">GND_B</text>
<text x="161.4" y="41.8">PWR_FLAG</text>
<text x="302.8" y="41.4">GND</text>
<text x="308.7" y="41.8">PWR_FLAG</text>
<text x="287.1" y="44">D50</text>
<text x="288.3" y="46.3">SMCJ5.0CA-13-F</text>
<text x="282.7" y="55.9">GND</text>
<text x="298.6" y="58.5">U4</text>
<text x="387" y="54.7">+5V</text>
<text x="392.6" y="54.7">PWR_FLAG</text>
<text x="252.2" y="63.1">R46</text>
<text x="252.3" y="65.4">100k</text>
<text x="277.1" y="65.5">C7</text>
<text x="291.8" y="64.2">IN</text>
<text x="295.6" y="60.8">TPS26600</text>
<text x="303.9" y="64.2">OUT</text>
<text x="275.8" y="70.6">1uF</text>
<text x="291.8" y="66.7">IN</text>
<text x="291.8" y="69.3">UVLO</text>
<text x="291.8" y="71.8">NC</text>
<text x="303.9" y="66.7">OUT</text>
<text x="304.3" y="69.3">FLT</text>
<text x="305" y="71.8">NC</text>
<text x="346.2" y="69.4">R52</text>
<text x="346.3" y="71.7">604R</text>
<text x="359.9" y="70.4">1uF</text>
<text x="359.9" y="68.1">C11</text>
<text x="252.2" y="74.5">R47</text>
<text x="252.3" y="76.8">3k16</text>
<text x="291.8" y="74.3">OVP</text>
<text x="291.8" y="76.9">MODE</text>
<text x="303.2" y="74.3">dVdT</text>
<text x="304.1" y="76.9">ILIM</text>
<text x="291.8" y="79.4">SHDN</text>
<text x="291.8" y="82">RTN</text>
<text x="303" y="79.4">IMON</text>
<text x="303.7" y="82">GND</text>
<text x="347.4" y="82.2">D17</text>
<text x="107.6" y="88.1">R75</text>
<text x="123.8" y="89.5">AOB1608L</text>
<text x="126.6" y="87.2">Q15</text>
<text x="142.8" y="89.5">AOB1608L</text>
<text x="145.6" y="87.2">Q17</text>
<text x="219" y="85.2">+24V_A</text>
<text x="227.5" y="85.2">PWR_FLAG</text>
<text x="252.2" y="85.9">R48</text>
<text x="252.2" y="88.2">30k</text>
<text x="323" y="88.4">200k</text>
<text x="323.8" y="85.9">R50</text>
<text x="337.1" y="87.2">C10</text>
<text x="337.2" y="89.5">1.2nF</text>
<text x="348.7" y="84.5">LL-503VC1E-4C</text>
<text x="107.5" y="90.4">25m</text>
<text x="38.2" y="98.6">D39</text>
<text x="38.6" y="100.9">SMBJ24CA-TR</text>
<text x="60.2" y="97.3">C54</text>
<text x="60.3" y="99.7">10uF</text>
<text x="96.3" y="98.6">D40</text>
<text x="107.6" y="99.5">R76</text>
<text x="108" y="101.8">1M</text>
<text x="215.2" y="97.3">C58</text>
<text x="215.2" y="99.7">10uF</text>
<text x="252.2" y="96.1">R49</text>
<text x="252.3" y="98.4">200R</text>
<text x="322" y="98.5">R51</text>
<text x="322.2" y="100.8">5k36</text>
<text x="83.3" y="103.7">R73</text>
<text x="83.4" y="106">47k5</text>
<text x="92" y="106.3" transform="rotate(-90 92 106.3)">BAV20WS-DC</text>
<text x="113.4" y="107.4">U27</text>
<text x="32.6" y="110.5">GND_A</text>
<text x="54.2" y="110.5">GND_A</text>
<text x="83.3" y="113.9">R74</text>
<text x="114" y="113.7">VIN</text>
<text x="128.9" y="113.9" transform="rotate(-90 128.9 113.9)">GATE</text>
<text x="137.8" y="112.7" transform="rotate(-90 137.8 112.7)">OUT</text>
<text x="152.7" y="111.2">R81</text>
<text x="152.8" y="113.8">100k</text>
<text x="166.6" y="111.2">R82</text>
<text x="166.8" y="113.8">100k</text>
<text x="193.8" y="111.3">R83</text>
<text x="193.8" y="113.6">4k7</text>
<text x="209.1" y="110.5">GND_A</text>
<text x="71.9" y="116.4">R70</text>
<text x="71.9" y="118.7">24k</text>
<text x="83.4" y="116.2">9k76</text>
<text x="120" y="115" transform="rotate(-90 120 115)">SENSE</text>
<text x="138.7" y="117.5">PGD</text>
<text x="114" y="120.1">UVLO/EN</text>
<text x="114" y="122.6">OVLO</text>
<text x="114" y="125.1">GND</text>
<text x="123.8" y="124.8" transform="rotate(-90 123.8 124.8)">PWR</text>
<text x="134" y="124.8" transform="rotate(-90 134 124.8)">TIMER</text>
<text x="195" y="120.3">D45</text>
<text x="196.3" y="122.6">LL-503VC1E-4C</text>
<text x="278.7" y="121.4">GND</text>
<text x="71.9" y="126.6">R71</text>
<text x="72" y="128.9">2k67</text>
<text x="97.1" y="129">C55</text>
<text x="97.3" y="131.3">1000pF</text>
<text x="137.7" y="127.7">LM5069</text>
<text x="166.8" y="130.4">Q18</text>
<text x="194.7" y="130.4">Q19</text>
<text x="116" y="136.6">14k3</text>
<text x="117.1" y="134.1">R78</text>
<text x="136.4" y="134.2">C56</text>
<text x="136.5" y="136.5">33nF</text>
<text x="149.6" y="136.7">D43</text>
<text x="167.4" y="132.7">PMV213SN,215</text>
<text x="195.3" y="132.7">PMV213SN,215</text>
<text x="150.3" y="139">TZMB27-GS08</text>
<text x="110.3" y="146.7">D41</text>
<text x="110.5" y="149.1">BAV20WS-DC</text>
<text x="105" y="157.5">GND_A</text>
<text x="137.3" y="156.9">GND1</text>
<text x="144.9" y="157.4">PWR_FLAG</text>
<text x="125.3" y="191.3">Q20</text>
<text x="144.4" y="191.3">Q21</text>
<text x="217.8" y="189.4">+24V_B</text>
<text x="226.2" y="189.4">PWR_FLAG</text>
<text x="106.2" y="194.5">25m</text>
<text x="106.3" y="192.2">R91</text>
<text x="122.5" y="193.6">AOB1608L</text>
<text x="141.6" y="193.6">AOB1608L</text>
<text x="37" y="202.8">D48</text>
<text x="59" y="201.5">C63</text>
<text x="59" y="203.8">10uF</text>
<text x="95" y="202.8">D49</text>
<text x="106.3" y="203.7">R92</text>
<text x="213.9" y="201.5">C69</text>
<text x="213.9" y="203.8">10uF</text>
<text x="37.3" y="205.1">SMBJ24CA-TR</text>
<text x="82" y="207.8">R89</text>
<text x="106.7" y="206">1M</text>
<text x="31.3" y="214.7">GND_B</text>
<text x="52.9" y="214.7">GND_B</text>
<text x="82.2" y="210.1">47k5</text>
<text x="90.7" y="210.4" transform="rotate(-90 90.7 210.4)">BAV20WS-DC</text>
<text x="112.1" y="211.5">U30</text>
<text x="151.4" y="215.4">R98</text>
<text x="165.4" y="215.4">R99</text>
<text x="192.6" y="215.5">R102</text>
<text x="207.8" y="214.7">GND_B</text>
<text x="70.6" y="220.5">R87</text>
<text x="82" y="218">R90</text>
<text x="82.2" y="220.3">9k76</text>
<text x="112.8" y="217.8">VIN</text>
<text x="118.7" y="219.1" transform="rotate(-90 118.7 219.1)">SENSE</text>
<text x="127.6" y="218" transform="rotate(-90 127.6 218)">GATE</text>
<text x="136.5" y="216.9" transform="rotate(-90 136.5 216.9)">OUT</text>
<text x="137.4" y="221.7">PGD</text>
<text x="151.6" y="217.9">100k</text>
<text x="165.5" y="217.9">100k</text>
<text x="192.6" y="217.8">4k7</text>
<text x="70.6" y="222.8">24k</text>
<text x="112.8" y="224.2">UVLO/EN</text>
<text x="112.8" y="226.7">OVLO</text>
<text x="193.8" y="224.4">D54</text>
<text x="195" y="226.7">LL-503VC1E-4C</text>
<text x="70.6" y="230.7">R88</text>
<text x="70.7" y="233">2k67</text>
<text x="95.8" y="233.1">C64</text>
<text x="112.8" y="229.3">GND</text>
<text x="122.6" y="228.9" transform="rotate(-90 122.6 228.9)">PWR</text>
<text x="132.7" y="228.9" transform="rotate(-90 132.7 228.9)">TIMER</text>
<text x="136.4" y="231.9">LM5069</text>
<text x="96.1" y="235.4">1000pF</text>
<text x="115.8" y="238.2">R93</text>
<text x="135.2" y="238.3">C65</text>
<text x="165.5" y="234.5">Q22</text>
<text x="166.1" y="236.8">PMV213SN,215</text>
<text x="193.4" y="234.5">Q23</text>
<text x="194" y="236.8">PMV213SN,215</text>
<text x="114.7" y="240.8">14k3</text>
<text x="135.2" y="240.6">33nF</text>
<text x="148.4" y="240.9">D53</text>
<text x="149" y="243.2">TZMB27-GS08</text>
<text x="109" y="250.9">D51</text>
<text x="109.3" y="253.2">BAV20WS-DC</text>
<text x="103.7" y="261.7">GND_B</text>
<text x="136" y="262.3">GND2</text>
<text x="143.6" y="262.8">PWR_FLAG</text>
</g>
<g font-size="1.8">
<text x="113.7" y="35.3">INPUT_24V</text>
<text x="21" y="92.5">INPUT_24V</text>
<text x="19.8" y="196.6">INPUT_24V</text>
</g>
</svg>
